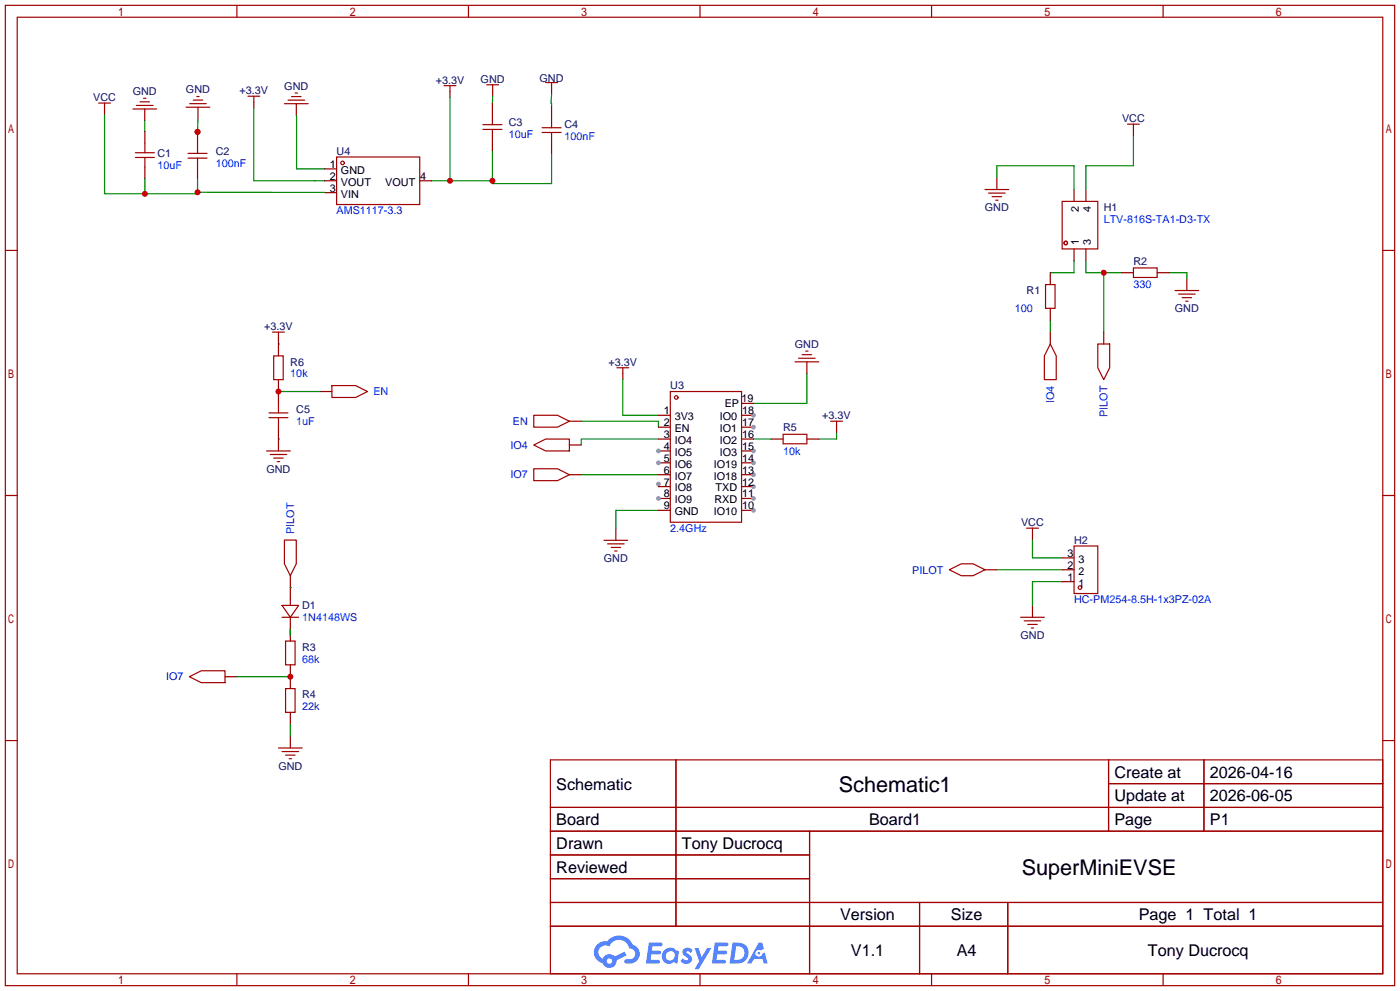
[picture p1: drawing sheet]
<svg xmlns="http://www.w3.org/2000/svg" width="299mm" height="212mm" viewBox="0 0 299 212" stroke-linecap="round" stroke-linejoin="round" font-family="sans-serif">
<g fill="none" stroke="#a10000" stroke-width=".25">
<path d="M1.1 1.1h297.2v209.6h-297.2zM3.7 3.7h292.1v204.5h-292.1zM50.7 1.1v2.6M100.2 1.1v2.6M149.7 1.1v2.6M199.3 1.1v2.6M248.8 1.1v2.6M1.1 53.5h2.6M295.8 53.5h2.5M1.1 105.9h2.6M295.8 105.9h2.5M1.1 158.3h2.6"/>
<path d="M295.8 158.3h2.5M117.7 162.4h178.1v45.8h-178.1zM117.7 172.6h178.1M117.7 177.7h178.1M144.6 162.4v35.6M173.2 177.7v30.5M237.1 162.4v15.3M237.1 167.5h58.7M257.5 162.4v15.3M117.7 182.8h55.5M117.7 192.9h178.1M117.7 187.8h55.5"/>
<path d="M117.7 198h178.1M196.7 192.9v15.3M215.6 192.9v15.3M50.7 208.2v2.5M100.2 208.2v2.5M149.7 208.2v2.5M199.3 208.2v2.5M248.8 208.2v2.5"/>
</g>
<g fill="#5487ff">
<path d="M146.3 202.8a1.3 1.3 0 0 1 1.8 .3l-.4 .6a.54 .54 0 0 0-.9-.2l.1 .2a1.28 1.28 0 0 1 .8 2 1.53 1.53 0 0 1-2.2-.3l.6-.6 .7 .5a.31 .31 0 0 0 .4-.3 .31 .31 0 0 0-.3-.3 1.12 1.12 0 0 1-.6-1.9z"/>
<path d="M148.6 202.7h.8l.7 1.9 1.2-1.9h.9l-2.7 4.5h-.9l.9-1.7z"/>
<path d="M138.8 201.5h1.6a1.31 1.31 0 0 1 1.3 .2 .4 .4 0 0 1-.4 .6h-1.7l-.2 .9h1.7a.4 .4 0 0 1 .3 .4 .4 .4 0 0 1-.4 .4h-1.7l-.1 1.2h1.3a.46 .46 0 0 1 .5 .1 .46 .46 0 0 1 .1 .5l-.3 .2h-2.6z"/>
<path d="M152.9 201.5h1.6a1.32 1.32 0 0 1 1.3 .2 .39 .39 0 0 1-.4 .6h-1.7l-.2 .9h1.7a.4 .4 0 0 1 .3 .4 .4 .4 0 0 1-.4 .4h-1.7l-.1 1.2h1.3a.46 .46 0 0 1 .5 .1 .46 .46 0 0 1 .1 .5l-.3 .2h-2.6z"/>
<path d="M162.3 201.5h.7l.4 1.3-.7 .4a.75 .75 0 0 0-1.1 .3 .75 .75 0 0 0 .5 1 .75 .75 0 0 0 1-.6l.5-.3 .6 2.4h-.8l-.3-1h-1.8l-.6 1h-.9z"/>
<path d="M156.7 201.5l-.6 4.5h1.4a2.27 2.27 0 0 0 2.6-2.3 2.27 2.27 0 0 0-2.7-2.2zM157.5 202.3a1.5 1.5 0 0 1 1.8 1.5 1.5 1.5 0 0 1-2 1.4h-.2z"/>
<path d="M142.1 203.1a1.6 1.6 0 0 0-.3 2.3 1.6 1.6 0 0 0 2.3 .2l.8 .4 .3-2.5-.2-.3h-.4a1.58 1.58 0 0 0-2.5-.1zM142.7 203.6a.98 .98 0 0 1 1.6 .5 .98 .98 0 0 1-1 1.2 .94 .94 0 0 1-.9-.6 .94 .94 0 0 1 .3-1.1z"/>
<path d="M127.8 201.9a2.37 2.37 0 0 0 1.1 4 1.54 1.54 0 0 0 1.8 1 1.54 1.54 0 0 0 1.2-1.6l2.2-1.1-.5-.8-2.1 1.1a1.57 1.57 0 0 0-2.6 .4 1.5 1.5 0 0 1-.7-2.1 1.5 1.5 0 0 1 2.1-.5 2.23 2.23 0 0 1 2.3-1.4 2.23 2.23 0 0 1 2 1.8 1.16 1.16 0 0 1 1.3 1.1 1.16 1.16 0 0 1-1.1 1.3h-.7a.47 .47 0 0 0-.6 .3 .47 .47 0 0 0 .5 .6 2.17 2.17 0 0 0 2.5-1 2.17 2.17 0 0 0-.4-2.7l-.8-.4a3.2 3.2 0 0 0-5.4-.7l-1.1 .1zM129.8 205.4a.58 .58 0 0 1 1.1 0 .58 .58 0 0 1-1.1 0z"/>
<circle cx="162.3" cy="203.8" r=".28"/>
</g>
<path d="M22.4 23.3v1.3M31 23.3v2.5M42.3 22.9v2.6M63.4 22.2v2.5" fill="none" stroke="#870000" stroke-width=".25"/>
<g fill="none" stroke="#a10000" stroke-width=".25">
<path d="M63.1 19.9h.5M21.1 22h2.5M22.4 22v1.3M28.4 23.3h5.1M29.2 22.5h3.5M29.9 21.8h2.1M30.7 21h.5M39.8 22.9h5.1M40.6 22.2h3.5M41.3 21.4h2.1M42.1 20.6h.5M60.8 22.2h5.1"/>
<path d="M61.6 21.4h3.6M62.4 20.6h2"/>
</g>
<path d="M31 25.8v2.3M42.3 25.5v2.7M63.4 24.7v11.4h6.1" fill="none" stroke="#008700" stroke-width=".25"/>
<circle cx="42.3" cy="28.2" r=".63" fill="#c00"/>
<circle cx="42.3" cy="28.2" r=".51" fill="#999"/>
<path d="M96.3 19.6v1.3M54.3 21.8v1.3" fill="none" stroke="#870000" stroke-width=".25"/>
<path d="M95 18.3h2.5M96.3 18.3v1.3M53 20.6h2.6M54.3 20.6v1.2" fill="none" stroke="#a10000" stroke-width=".25"/>
<path d="M54.3 23.1v15.5h15.2M92.3 38.6h13M96.3 20.9v17.7M105.3 32.2v7h12.7v-6.3" fill="none" stroke="#008700" stroke-width=".25"/>
<g fill="#c00">
<circle cx="96.3" cy="38.6" r=".63"/>
<circle cx="105.3" cy="38.6" r=".63"/>
</g>
<g fill="none" stroke="#870000" stroke-width=".25">
<path d="M105.4 19.4v1.3M118 18.9v1.3M31 28.1v2.5M31 35.7v2.5M42.3 28.2v2.6M69.5 36.1h2.5M69.5 38.6h2.5M89.8 38.6h2.5M105.3 22.1v2.5M105.3 29.7v2.5M213.2 38v2.5M242.4 27.8v1.3"/>
<path d="M69.5 41.2h2.5M229.7 40.5v2.6M229.7 53.2v2.6M232.3 40.5v2.6M232.3 53.2v2.6M253.9 59.6v2.5M133.2 79.9v1.3M172.6 77.3v2.6M236.1 71v2.5M121.8 95.1h2.5M131.7 113v2.5"/>
</g>
<g fill="none" stroke="#a10000" stroke-width=".25">
<path d="M104.1 18.1h2.5M105.4 18.1v1.3M116.7 17.7h2.6M118 17.7v1.2M29 32.6h4M29 33.7h4M31 30.6v2M31 33.7v2M72 33.6h17.8v10.1h-17.8zM103.3 26.6h4.1M103.3 27.7h4.1M105.3 24.6v2"/>
<path d="M105.3 27.7v2M241.2 26.5h2.5M242.4 26.5v1.3M210.7 40.5h5.1M211.5 41.3h3.5M212.2 42h2M213 42.8h.5M227.2 43.1h7.6v10.1h-7.6zM132 78.6h2.5M133.2 78.6v1.3M170.1 77.3h5M170.8 76.6h3.6"/>
<path d="M171.6 75.8h2M172.3 75.1h.5M234.8 73.5h2.6v5.1l-1.3 2.6-1.3-2.6zM251.3 62.1h5.1M252.1 62.9h3.6M252.9 63.6h2M253.6 64.4h.5M114.2 95.1l2.5-1.2h5.1v2.5h-5.1zM129.2 115.5h5.1M130 116.3h3.5M130.7 117h2.1M131.5 117.8h.5"/>
<circle cx="73.3" cy="34.8" r=".38"/>
<circle cx="228" cy="51.9" r=".38"/>
</g>
<path d="M105.4 20.7l-.1 1.4M118 20.2l-.1 1.9h.1v.6M213.2 38v-2.6h16.5v5.1M229.7 55.8v2.5h-5M172.6 79.9v6.3h-11.4M224.7 68.5v2.5M133.2 81.2v7.6h7.6M140.8 93.9h-16.5v1.2M140.8 109.1h-9.1v3.9" fill="none" stroke="#008700" stroke-width=".25"/>
<circle cx="42.3" cy="28.2" r=".63" fill="#c00"/>
<path d="M42.3 35.8v2.6M118 22.7v2.6M118 30.4v2.5M121.8 101.5h2.5M62.1 123.1v2.5M48.1 144.7h2.6M62.1 157.4v2.5" fill="none" stroke="#870000" stroke-width=".25"/>
<g fill="none" stroke="#a10000" stroke-width=".25">
<path d="M40.2 32.8h4.1M40.2 33.8h4.1M42.3 30.8v2M42.3 33.8v2M116 27.3h4M116 28.3h4M118 25.3v2M118 28.3v2.1M60.8 115.4h2.6v5.1l-1.3 2.6-1.3-2.6zM114.2 100.2h5.1l2.5 1.3-2.5 1.2h-5.1zM40.5 144.7l2.6-1.3h5v2.5h-5zM59.6 159.9h5"/>
<path d="M60.3 160.7h3.6M61.1 161.4h2M61.8 162.2h.6"/>
</g>
<path d="M140.8 103.5v.5M50.7 144.7h11.4" fill="none" stroke="#008700" stroke-width=".25"/>
<circle cx="140.8" cy="103.5" r=".51" fill="#999"/>
<path d="M224.7 71v2.5M62.1 125.6v2.5M62.1 133.2v3.8M62.1 142.1v5.1" fill="none" stroke="#870000" stroke-width=".25"/>
<path d="M224.7 73.5l1.2 2.6v5.1h-2.5v-5.1zM60.3 129.4h3.6l-1.8 2.6zM60.3 132h3.6M61.1 137h2v5.1h-2zM62.1 128.1v1.3M62.1 132v1.2M61.1 147.2h2v5.1h-2z" fill="none" stroke="#a10000" stroke-width=".25"/>
<circle cx="62.1" cy="144.7" r=".63" fill="#c00"/>
<path d="M59.6 72.3v3.8M59.6 81.2v5M59.6 91.3v5.1M68.5 83.7h2.5M121.8 90h2.5M165 93.9h2.5M172.6 93.9h2.5M178.9 91.3v1.3M62.1 152.3v2.5" fill="none" stroke="#870000" stroke-width=".25"/>
<path d="M59.6 73.5h.1M59.6 93.9h.1M59.6 83.7h8.9M124.3 90h16.5v1.3M161.2 93.9h3.8M178.9 92.6v1.3h-3.8M124.3 101.5h16.5" fill="none" stroke="#008700" stroke-width=".25"/>
<path d="M58.3 71h2.5M58.5 76.1h2.1v5.1h-2.1zM59.6 71v1.3M57 96.4h5.1M57.8 97.2h3.5M58.5 97.9h2.1M59.3 98.7h.5M71 82.4h5.1l2.5 1.3-2.5 1.3h-5.1zM114.2 88.8h5.1l2.5 1.2-2.5 1.3h-5.1zM167.5 92.8h5.1v2.1h-5.1zM177.7 90h2.5M178.9 90v1.3" fill="none" stroke="#a10000" stroke-width=".25"/>
<circle cx="59.6" cy="83.7" r=".63" fill="#c00"/>
<g fill="none" stroke="#a10000" stroke-width=".25">
<path d="M57.5 89.3h4.1M57.5 88.3h4.1M59.6 86.2v2.1M59.6 89.3v2M219.6 112.9h2.5M220.9 112.9v1.3M229.7 116.7h5.1v10.2h-5.1zM203.1 121.8l2.5-1.3h2.6l2.5 1.3-2.5 1.3h-2.6zM218.3 132h5.1M219.1 132.7h3.5M219.8 133.5h2.1M220.6 134.2h.5"/>
<circle cx="231" cy="125.6" r=".38"/>
</g>
<path d="M220.9 114.2v1.2M227.2 119.3h2.5M210.7 121.8h2.5M220.9 129.4v2.6M227.2 121.8h2.5M227.2 124.3h2.5" fill="none" stroke="#870000" stroke-width=".25"/>
<path d="M242.4 29.1v6.3h-10.1v5.1M232.3 55.8v2.5h7.6M236.1 58.3v12.7M220.9 115.4v3.9h6.3M213.2 121.8h14M227.2 124.3h-6.3v5.1" fill="none" stroke="#008700" stroke-width=".25"/>
<circle cx="236.1" cy="58.3" r=".63" fill="#c00"/>
<path d="M22.4 24.6v16.8h8.6M31 38.2v3.2M42.3 38.4v3h-11.3M42.3 41.1h27.2M250.1 58.3h3.8v1.3M62.1 125.6h.1M62.1 134.5v1.3M62.1 154.8v2.6" fill="none" stroke="#008700" stroke-width=".25"/>
<path d="M242.4 57.3h5.1v2h-5.1z" fill="none" stroke="#a10000" stroke-width=".25"/>
<path d="M239.9 58.3h2.5M247.5 58.3h2.6" fill="none" stroke="#870000" stroke-width=".25"/>
<g fill="#c00">
<circle cx="31" cy="41.4" r=".63"/>
<circle cx="42.3" cy="41.1" r=".64"/>
</g>
<path d="M158.6 86.2h2.6M158.6 88.8h2.6" fill="none" stroke="#870000" stroke-width=".25"/>
<circle cx="161.2" cy="88.8" r=".51" fill="#999"/>
<path d="M158.6 91.3h2.6" fill="none" stroke="#870000" stroke-width=".25"/>
<circle cx="161.2" cy="91.3" r=".51" fill="#999"/>
<path d="M158.6 93.9h2.6M158.6 96.4h2.6" fill="none" stroke="#870000" stroke-width=".25"/>
<circle cx="161.2" cy="96.4" r=".51" fill="#999"/>
<path d="M158.6 98.9h2.6" fill="none" stroke="#870000" stroke-width=".25"/>
<circle cx="161.2" cy="98.9" r=".51" fill="#999"/>
<path d="M158.6 101.5h2.6" fill="none" stroke="#870000" stroke-width=".25"/>
<circle cx="161.2" cy="101.5" r=".51" fill="#999"/>
<path d="M158.6 104h2.6" fill="none" stroke="#870000" stroke-width=".25"/>
<circle cx="161.2" cy="104" r=".51" fill="#999"/>
<path d="M158.6 106.6h2.6" fill="none" stroke="#870000" stroke-width=".25"/>
<circle cx="161.2" cy="106.6" r=".51" fill="#999"/>
<path d="M158.6 109.1h2.6" fill="none" stroke="#870000" stroke-width=".25"/>
<circle cx="161.2" cy="109.1" r=".51" fill="#999"/>
<path d="M140.8 109.1h2.6M140.8 106.6h2.6" fill="none" stroke="#870000" stroke-width=".25"/>
<circle cx="140.8" cy="106.6" r=".51" fill="#999"/>
<path d="M140.8 98.9h2.6M140.8 104h2.6M140.8 101.5h2.6" fill="none" stroke="#870000" stroke-width=".25"/>
<circle cx="140.8" cy="98.9" r=".51" fill="#999"/>
<path d="M140.8 96.4h2.6" fill="none" stroke="#870000" stroke-width=".25"/>
<circle cx="140.8" cy="96.4" r=".51" fill="#999"/>
<path d="M224.7 58.3v2.5M224.7 65.9v2.6M140.8 93.9h2.6M140.8 91.3h2.6M140.8 88.8h2.6" fill="none" stroke="#870000" stroke-width=".25"/>
<g fill="none" stroke="#a10000" stroke-width=".25">
<path d="M223.6 60.8h2.1v5.1h-2.1zM143.4 83.7h15.2v27.9h-15.2z"/>
<circle cx="144.7" cy="85" r=".38"/>
</g>
<g font-size="4.6">
<text x="179.4" y="169.4">Schematic1</text>
<text x="218.6" y="187.1">SuperMiniEVSE</text>
</g>
<g font-size="3.5">
<text x="238.4" y="166.2">Create at</text>
<text x="258.8" y="166.2">2026-04-16</text>
<text x="119" y="168.8">Schematic</text>
<text x="238.4" y="171.3">Update at</text>
<text x="258.8" y="171.3">2026-06-05</text>
<text x="119" y="176.4">Board</text>
<text x="185.9" y="176.4">Board1</text>
<text x="238.4" y="176.4">Page</text>
<text x="258.8" y="176.4">P1</text>
<text x="119" y="181.5">Drawn</text>
<text x="145.9" y="181.5">Tony Ducrocq</text>
<text x="119" y="186.6">Reviewed</text>
<text x="179.7" y="196.7">Version</text>
<text x="203.4" y="196.7">Size</text>
<text x="243.6" y="196.7">Page 1 Total 1</text>
<text x="182" y="204.3">V1.1</text>
<text x="204.7" y="204.3">A4</text>
<text x="245.5" y="204.3">Tony Ducrocq</text>
</g>
<g font-size="2.3" fill="#000080">
<text x="93.2" y="17.9">+3.3V</text>
<text x="102.8" y="17.7">GND</text>
<text x="115.4" y="17.6">GND</text>
<text x="19.9" y="21.6">VCC</text>
<text x="28.4" y="20.3">GND</text>
<text x="39.8" y="19.9">GND</text>
<text x="51.2" y="20.1">+3.3V</text>
<text x="60.8" y="19.2">GND</text>
<text x="108.8" y="26.9">C3</text>
<text x="120.7" y="27.4">C4</text>
<text x="240" y="26.1">VCC</text>
<text x="33.7" y="33.6">C1</text>
<text x="46.1" y="33.1">C2</text>
<text x="72" y="33.1">U4</text>
<text x="210.7" y="45.1">GND</text>
<text x="236.1" y="45.1">H1</text>
<text x="242.4" y="56.6">R2</text>
<text x="219.6" y="62.9">R1</text>
<text x="56.5" y="70.5">+3.3V</text>
<text x="251.3" y="66.7">GND</text>
<text x="170" y="74.3">GND</text>
<text x="62.1" y="78.2">R6</text>
<text x="130.2" y="78.2">+3.3V</text>
<text x="143.4" y="83.2">U3</text>
<text x="63.4" y="88.3">C5</text>
<text x="175.9" y="89.6">+3.3V</text>
<text x="167.5" y="92.1">R5</text>
<text x="57" y="101">GND</text>
<text x="218.4" y="112.4">VCC</text>
<text x="229.7" y="116.3">H2</text>
<text x="129.2" y="120.1">GND</text>
<text x="64.6" y="130.2">D1</text>
<text x="218.3" y="136.6">GND</text>
<text x="64.6" y="139.1">R3</text>
<text x="64.6" y="149.3">R4</text>
<text x="59.5" y="164.5">GND</text>
</g>
<g font-size="2.3" fill="#00f">
<text x="108.8" y="29.4">10uF</text>
<text x="120.7" y="29.9">100nF</text>
<text x="46.1" y="35.7">100nF</text>
<text x="33.7" y="36.2">10uF</text>
<text x="72" y="45.8">AMS1117-3.3</text>
<text x="236.1" y="47.7">LTV-816S-TA1-D3-TX</text>
<text x="242.4" y="61.6">330</text>
<text x="217" y="66.7">100</text>
<text x="62.1" y="80.7">10k</text>
<text x="79.9" y="84.5">EN</text>
<text x="225.5" y="86.1" transform="rotate(-90 225.5 86.1)">IO4</text>
<text x="236.9" y="89.1" transform="rotate(-90 236.9 89.1)">PILOT</text>
<text x="63.4" y="90.9">1uF</text>
<text x="109.2" y="95.9">IO4</text>
<text x="109.7" y="90.9">EN</text>
<text x="167.5" y="97.2">10k</text>
<text x="109.2" y="102.3">IO7</text>
<text x="143.4" y="113.7">2.4GHz</text>
<text x="62.9" y="114.2" transform="rotate(-90 62.9 114.2)">PILOT</text>
<text x="195.1" y="122.6">PILOT</text>
<text x="229.7" y="129">HC-PM254-8.5H-1x3PZ-02A</text>
<text x="64.6" y="132.8">1N4148WS</text>
<text x="64.6" y="141.7">68k</text>
<text x="35.5" y="145.5">IO7</text>
<text x="64.6" y="151.8">22k</text>
</g>
<g font-size="2.3">
<text x="70.6" y="35.9">1</text>
<text x="70.6" y="38.4">2</text>
<text x="70.6" y="41">3</text>
<text x="72.9" y="37.1">GND</text>
<text x="72.9" y="39.7">VOUT</text>
<text x="82.4" y="39.7">VOUT</text>
<text x="89.9" y="38.4">4</text>
<text x="72.9" y="42.2">VIN</text>
<text x="230.8" y="45.3" transform="rotate(-90 230.8 45.3)">2</text>
<text x="233.3" y="45.3" transform="rotate(-90 233.3 45.3)">4</text>
<text x="230.8" y="52.3" transform="rotate(-90 230.8 52.3)">1</text>
<text x="233.3" y="52.3" transform="rotate(-90 233.3 52.3)">3</text>
<text x="142" y="88.5">1</text>
<text x="144.3" y="89.8">3V3</text>
<text x="154" y="89.8">IO0</text>
<text x="155" y="87">EP</text>
<text x="158.6" y="86">19</text>
<text x="158.7" y="88.5">18</text>
<text x="142" y="93.6">3</text>
<text x="142" y="91.1">2</text>
<text x="144.3" y="94.9">IO4</text>
<text x="144.3" y="92.4">EN</text>
<text x="154" y="92.4">IO1</text>
<text x="154" y="94.9">IO2</text>
<text x="158.7" y="91.1">17</text>
<text x="158.7" y="93.6">16</text>
<text x="142" y="101.2">6</text>
<text x="142" y="98.7">5</text>
<text x="142" y="96.2">4</text>
<text x="144.3" y="100">IO6</text>
<text x="144.3" y="97.4">IO5</text>
<text x="152.7" y="100">IO19</text>
<text x="154" y="97.4">IO3</text>
<text x="158.7" y="96.2">15</text>
<text x="158.7" y="98.7">14</text>
<text x="158.7" y="101.2">13</text>
<text x="142" y="106.3">8</text>
<text x="142" y="103.8">7</text>
<text x="144.3" y="107.6">IO9</text>
<text x="144.3" y="105.1">IO8</text>
<text x="144.3" y="102.5">IO7</text>
<text x="152.7" y="102.5">IO18</text>
<text x="152.8" y="107.6">RXD</text>
<text x="153.1" y="105.1">TXD</text>
<text x="158.7" y="103.8">12</text>
<text x="158.7" y="106.3">11</text>
<text x="142" y="108.9">9</text>
<text x="144.3" y="110.1">GND</text>
<text x="152.7" y="110.1">IO10</text>
<text x="158.7" y="108.9">10</text>
<text x="228.3" y="119">3</text>
<text x="228.3" y="124.1">1</text>
<text x="228.3" y="121.6">2</text>
<text x="230.7" y="125.4">1</text>
<text x="230.7" y="122.8">2</text>
<text x="230.7" y="120.3">3</text>
</g>
</svg>
